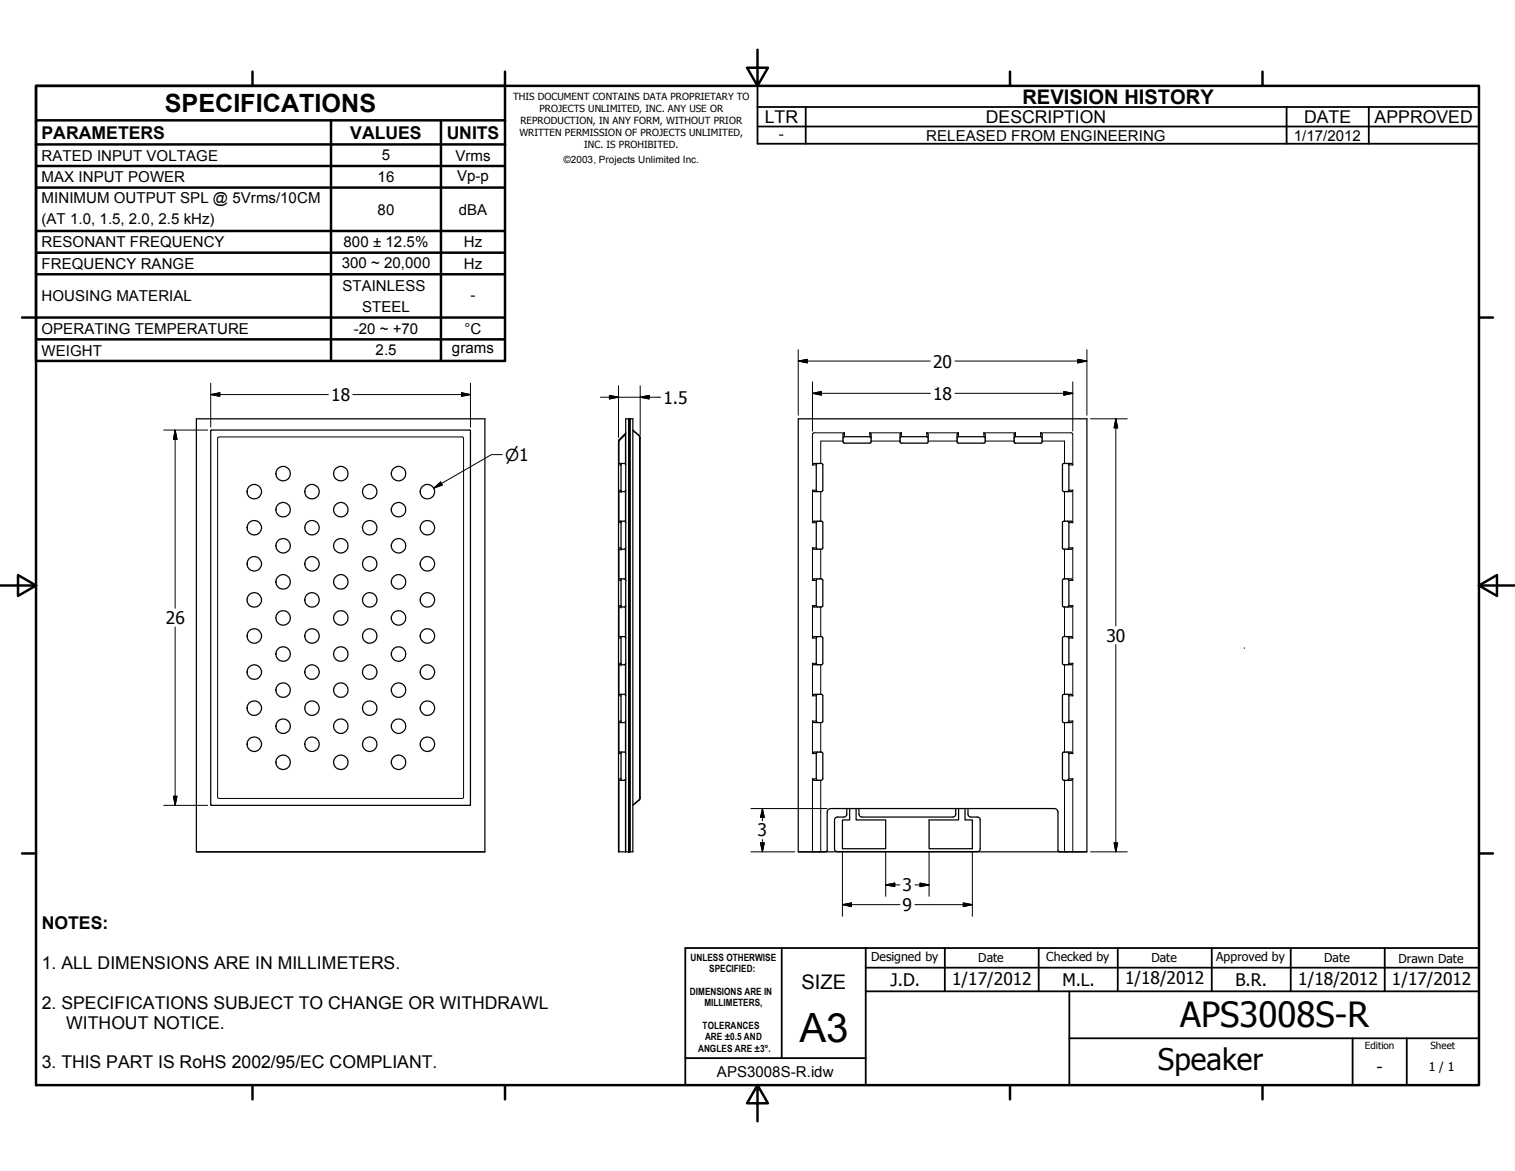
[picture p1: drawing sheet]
<svg xmlns="http://www.w3.org/2000/svg" width="279mm" height="216mm" viewBox="0 0 279 216" stroke-linecap="round" stroke-linejoin="round" font-family="sans-serif">
<g fill="none" stroke="#000" stroke-width=".23">
<path d="M36.2 77.2h53.2v79.9h-53.2zM38.9 79.3l47.8 .1v69.1l-47.8-.1zM115.4 79.8l-1.3 1.4v4.2M115.9 77.2v79.9M116.1 77.2v79.9M116.2 77.2v79.9M116.7 79.3l1.2 1 .2 .3v66.6l-.2 .3-1.2 1M147.2 77.2h53.2v79.9h-5.1l-.1-.1-.1-7.3-.1-.4-.4-.2h-41.4l-.5 .2-.2 .4v7.3l-.1 .1h-5.2zM155.7 79.8l-.2 .3v1.1a.38 .38 0 0 0 .2 .5h4.8l.2-.3M160.4 79.8l.3 .3M166.2 79.8l-.2 .3v1.1a.36 .36 0 0 0 .2 .5h4.7a.39 .39 0 0 0 .3-.6v-1l-.3-.3M176.8 79.8l-.3 .3v1.1a.36 .36 0 0 0 .3 .5h4.6a.39 .39 0 0 0 .3-.6v-1l-.3-.3"/>
<path d="M187.3 79.8l-.3 .3v1.1a.36 .36 0 0 0 .3 .5h4.6a.41 .41 0 0 0 .3-.6v-1l-.3-.3M114.1 85.4v5.2M114.1 85.4h1.1l.2 .3M114.1 96.1h1.1l.2 .3M114.1 96.1v5.2M114.1 90.6v5.5M114.5 85.4v5.2M114.5 96.1v5.2M114.5 85.4h.1M114.5 96.1h.1M114.5 90.6h.1M115.4 90.4l-.2 .2h-1.1"/>
<path d="M149.8 85.7l.3-.3h1.1a.41 .41 0 0 1 .5 .3v4.7a.42 .42 0 0 1-.6 .2h-1l-.3-.2M149.8 96.4l.3-.3h1.1a.41 .41 0 0 1 .5 .3v4.6a.42 .42 0 0 1-.6 .3h-1l-.3-.3M150.8 96.1l-.2 .1-.1 .2v4.6l.3 .3M150.8 85.4l-.3 .3v4.7l.3 .2M155.5 80.8l.2-.3h4.7l.3 .3M160.7 80.1v1.3M166 80.8l.2-.3h4.7l.3 .3M176.5 80.8l.3-.3h4.6l.3 .3M187 80.8l.1-.2 .2-.1h4.6l.2 .1 .1 .2M196.9 85.4l.2 .3v4.7l-.3 .2M196.9 96.1l.2 .1v.2v4.6v.2l-.3 .1M197.8 85.7l-.2-.3h-1.1a.38 .38 0 0 0-.6 .3v4.7a.4 .4 0 0 0 .7 .2h1l.2-.2"/>
<path d="M197.8 96.4l-.2-.3h-1.1a.38 .38 0 0 0-.6 .3v4.6a.4 .4 0 0 0 .7 .3h1l.2-.3M114.1 106.7h1l.3 .3M114.1 117.4h1l.3 .2M114.1 106.7v5.2M114.1 117.4v5.2M114.1 101.3v5.4M114.1 111.9v5.5M114.5 117.4v5.2M114.5 106.7v5.2M114.5 101.3h.1M114.5 111.9h.1M114.5 117.4h.1"/>
<path d="M115.4 101l-.2 .3h-1.1M115.4 111.7l-.2 .2h-1.1M149.8 107l.4-.3h1a.44 .44 0 0 1 .5 .3v4.7a.42 .42 0 0 1-.6 .2h-1l-.3-.2M149.8 117.6l.4-.2h1a.41 .41 0 0 1 .5 .2v4.7a.42 .42 0 0 1-.6 .3h-1l-.3-.3M150.8 117.4l-.3 .2v4.7l.3 .3M150.8 106.7l-.3 .3v4.7l.3 .2M196.9 106.7l.2 .1v.2v4.7l-.3 .2M196.9 117.4l.2 .2v4.7l-.3 .3M197.8 107l-.3-.3h-1a.41 .41 0 0 0-.6 .3v4.7a.4 .4 0 0 0 .7 .2h1l.2-.2M197.8 117.6l-.3-.2h-1a.38 .38 0 0 0-.6 .2v4.7a.4 .4 0 0 0 .7 .3h1l.2-.3M229.5 119.5h.1M114.1 128h1l.3 .3"/>
<path d="M114.1 138.7h1l.3 .2M114.1 128v5.2M114.1 138.7v5.2M114.1 122.6v5.4M114.1 133.2v5.5M114.5 128v5.2M114.5 138.7v5.1M114.5 122.6h.1M114.5 128h.1M114.5 138.7h.1M115.4 122.3l-.2 .3h-1.1M115.4 132.9l-.3 .3h-1"/>
<path d="M149.8 128.3l.4-.3h1a.41 .41 0 0 1 .5 .3v4.6a.44 .44 0 0 1-.6 .3h-.9l-.4-.3M149.8 138.9l.4-.2h1a.41 .41 0 0 1 .5 .2v4.7a.44 .44 0 0 1-.6 .3h-.9l-.4-.3M150.8 138.7l-.3 .2v4.7l.3 .3M150.8 128l-.3 .3v4.6l.3 .3M196.9 128l.2 .3v4.6l-.3 .3M196.9 138.7l.2 .2v4.7l-.3 .3M197.8 128.3l-.3-.3h-1a.38 .38 0 0 0-.6 .3v4.6a.42 .42 0 0 0 .7 .3h.9l.3-.3M197.8 138.9l-.3-.2h-1a.38 .38 0 0 0-.6 .2v4.7a.42 .42 0 0 0 .7 .3h.9l.3-.3M36.2 157.1h53.2M114.1 143.9v13.2h1.3M114.5 143.8v.1M115.4 157.1v-79.9h1.3v79.9h-.6"/>
<path d="M115.4 157.1h.5M115.4 143.6l-.3 .3h-1M115.9 148.5h.1M115.9 150.6h.1M115.9 157h.1M115.9 157.1h.2M147.2 157.1h53.2M156.7 149.1v2.1h-1.3v5.3h7.9v-5.3h-5.4v-2.1M158.4 149.1l.1 1.3 .5 .2h16.7h.3l.3-.4v-1.1M178 149.1v2.1h1.3v5.3h-8v-5.3h5.5v-2.1M178.5 149.1v1l.2 .4 .3 .1h1.4l.4 .4v5.6l-.4 .4h-26.1l-.3-.2-.1-.3v-5.5l.4-.4h1.6l.3-.4v-1.1"/>
<circle cx="46.9" cy="90.7" r="1.32"/>
<circle cx="46.9" cy="97.3" r="1.32"/>
<circle cx="52.2" cy="87.3" r="1.32"/>
<circle cx="52.2" cy="94" r="1.33"/>
<circle cx="57.5" cy="90.7" r="1.32"/>
<circle cx="57.5" cy="97.3" r="1.32"/>
<circle cx="62.8" cy="87.3" r="1.33"/>
<circle cx="62.8" cy="94" r="1.34"/>
<circle cx="68.2" cy="90.7" r="1.32"/>
<circle cx="68.2" cy="97.3" r="1.33"/>
<circle cx="73.5" cy="87.3" r="1.33"/>
<circle cx="73.5" cy="94" r="1.34"/>
<circle cx="78.8" cy="90.7" r="1.32"/>
<circle cx="78.8" cy="97.3" r="1.33"/>
<circle cx="46.9" cy="110.6" r="1.32"/>
<circle cx="46.9" cy="117.3" r="1.32"/>
<circle cx="46.9" cy="103.9" r="1.33"/>
<circle cx="52.2" cy="100.6" r="1.33"/>
<circle cx="52.2" cy="107.3" r="1.33"/>
<circle cx="52.2" cy="113.9" r="1.33"/>
<circle cx="57.5" cy="117.3" r="1.32"/>
<circle cx="57.5" cy="110.6" r="1.32"/>
<circle cx="57.5" cy="103.9" r="1.33"/>
<circle cx="62.8" cy="100.6" r="1.34"/>
<circle cx="62.8" cy="113.9" r="1.34"/>
<circle cx="62.8" cy="107.3" r="1.34"/>
<circle cx="68.2" cy="110.6" r="1.33"/>
<circle cx="68.2" cy="117.3" r="1.33"/>
<circle cx="68.2" cy="103.9" r="1.34"/>
<circle cx="73.5" cy="100.6" r="1.34"/>
<circle cx="73.5" cy="107.3" r="1.34"/>
<circle cx="73.5" cy="113.9" r="1.34"/>
<circle cx="78.8" cy="110.6" r="1.33"/>
<circle cx="78.8" cy="117.3" r="1.33"/>
<circle cx="78.8" cy="103.9" r="1.34"/>
<circle cx="46.9" cy="130.6" r="1.32"/>
<circle cx="46.9" cy="123.9" r="1.32"/>
<circle cx="46.9" cy="137.2" r="1.33"/>
<circle cx="52.2" cy="127.2" r="1.33"/>
<circle cx="52.2" cy="133.9" r="1.33"/>
<circle cx="52.2" cy="120.6" r="1.34"/>
<circle cx="57.5" cy="130.6" r="1.32"/>
<circle cx="57.5" cy="123.9" r="1.32"/>
<circle cx="57.5" cy="137.2" r="1.33"/>
<circle cx="62.8" cy="133.9" r="1.34"/>
<circle cx="62.9" cy="120.6" r="1.34"/>
<circle cx="62.9" cy="127.3" r="1.34"/>
<circle cx="68.2" cy="123.9" r="1.33"/>
<circle cx="68.2" cy="130.6" r="1.33"/>
<circle cx="68.2" cy="137.2" r="1.34"/>
<circle cx="73.5" cy="133.9" r="1.34"/>
<circle cx="73.5" cy="127.2" r="1.34"/>
<circle cx="73.5" cy="120.6" r="1.34"/>
<circle cx="78.8" cy="123.9" r="1.33"/>
<circle cx="78.8" cy="130.6" r="1.33"/>
<circle cx="78.8" cy="137.2" r="1.34"/>
<circle cx="52.2" cy="140.6" r="1.33"/>
<circle cx="62.8" cy="140.6" r="1.34"/>
<circle cx="73.5" cy="140.6" r="1.34"/>
</g>
<g fill="none" stroke="#000" stroke-width=".18">
<path d="M30.2 79.3h8.1M32.3 79.3l.3 1.7h-.6zM32.3 79.3v32.9M38.9 72.7l1.6-.3v.7zM38.9 72.7h21.7M38.9 70.6v8.1M65.1 72.7h21.7M85.1 72.4l1.7 .3-1.7 .4zM86.8 70.6v8.1M110.7 73.2h11.1M112.4 72.9l1.7 .3-1.7 .4zM114.1 71.1v9.6"/>
<path d="M115.3 79.9v.2M116.7 79.4l1.2 1M118.1 71.1v9.1M118.1 73.2l1.6-.3v.7zM147.2 66.6l1.7-.3v.6zM147.2 66.6h24.4M147.2 64.5v12.1M149.8 70.4v9.1M149.8 72.5l1.7-.3v.7zM149.8 72.5h21.8M176.1 72.5h21.7M176.1 66.6h24.3"/>
<path d="M196.2 72.2l1.6 .3-1.6 .4zM197.8 70.4v9.1M198.8 66.3l1.6 .3-1.6 .3zM200.4 64.5v12.1M201.1 77.2h6.8M205.8 77.2v38.2M205.8 77.2l.3 1.7h-.6zM40.2 80.7l.2-.1h44.8l.2 .1 .1 66.2-.1 .3h-45l-.2-.1zM80 90l1.3-1.1 .3 .5zM92.6 83.8h-2l-10.6 6.2M114.1 85.7h.4M114.1 96.4h.4"/>
<path d="M114.1 90.4h.4M114.1 81.3h.1M114.2 81.1v.2M114.2 81.3v4.1M114.2 90.6v5.5M115.3 80.1h.1M115.3 80.1v5.5M115.3 90.5v5.7M115.3 80.1l-1.1 1.2M117.9 80.3v.1M117.9 80.4v.5M117.9 80.9v66"/>
<path d="M117.9 80.9h.2M150.5 90.4h-.7v6h.7M151.4 90.6v5.5M155.5 81.3h-4.1v4.1M155.7 80.5v-.7h-5.6l-.2 .1-.1 5.8h.7M160.7 81.3h5.3M166.2 80.5v-.7h-5.8v.7M171.2 81.3h5.3M176.8 80.5v-.7h-5.9v.7M181.4 80.5v-.7h5.9v.7M181.7 81.3h5.3M191.9 80.5v-.7l5.8 .1 .1 .2v5.6h-.7"/>
<path d="M192.2 81.3h4.1v4.1M196.3 90.6v5.5M197.1 90.4h.7v6h-.7M32.3 115.6v32.9M114.1 107h.4M114.1 117.6h.4M114.1 101h.4M114.1 111.7h.4M114.2 101.3v5.4M114.2 111.9v5.5M115.3 101.1v5.7M115.3 111.8v5.7"/>
<path d="M150.5 101h-.7v6h.7M150.5 111.7h-.7v5.9h.7M151.4 101.3v5.4M151.4 111.9v5.5M196.3 101.3v5.4M196.3 111.9v5.5M197.1 101h.7v6h-.7M197.1 111.7h.7v5.9h-.7M205.8 118.9v38.2M114.1 128.3h.4M114.1 138.9h.4M114.1 122.3h.4"/>
<path d="M114.1 132.9h.4M114.2 122.6v5.4M114.2 133.2v5.5M115.3 122.4v5.7M115.3 133.1v5.7M150.5 122.3h-.7v6h.7M150.5 132.9h-.7v6h.7M151.4 122.6v5.4M151.4 133.2v5.5M196.3 122.6v5.4M196.3 133.2v5.5M197.1 122.3h.7v6h-.7"/>
<path d="M197.1 132.9h.7v6h-.7M30.2 148.5h8.1M32 146.8h.6l-.3 1.7zM114.1 143.6h.4M114.2 143.9v13.2M115.3 143.7v13.4M115.9 150.1h.1M115.9 151.2h.1M115.9 156.5h.1M117.9 147.4v.1M117.9 147.4l-1.2 1M117.9 146.9v.5"/>
<path d="M117.9 146.9h.2M138.5 157.1h8.1M138.5 149.1h14M140.3 155.4h.6l-.3 1.7zM140.6 149.1v2.2M140.6 154.8v2.3M140.6 149.1l.3 1.6h-.6zM150.5 143.6h-.7v13.5M151.4 143.9v13.2M155.4 157.1v11.8M163.3 157.1v8.1M171.3 157.1v8.1"/>
<path d="M179.3 157.1v11.8M196.3 143.9v13.2M197.1 143.6h.7v13.5M201.1 157.1h6.8M205.5 155.4h.6l-.3 1.7zM155.4 166.8l1.6-.3v.7zM155.4 166.8h10.6M163.3 163.2l1.7-.4v.7zM163.3 163.2h2.7M169.7 162.8l1.6 .4-1.6 .3zM171.3 163.2h-2.6M177.7 166.5l1.6 .3-1.6 .4z"/>
<path d="M179.3 166.8h-10.6"/>
</g>
<g fill="none" stroke="#000" stroke-width=".46">
<path d="M6.6 15.8h266.2v184.3h-266.2zM46.6 13.2v2.6M93.1 13.2v53.3h-86.5v-50.7h86.5M139.7 9.2v6.6l-1.9-3.3h3.8l-1.9 3.3M186.3 13.2v2.6M232.8 13.2v2.6M6.6 22.2h86.5M6.6 26.6h86.5M6.6 30.6h86.5M6.6 34.6h86.5M61 22.2v44.3M81.3 22.2v44.3"/>
<path d="M6.6 42.6h86.5M6.6 46.6h86.5M6.6 50.6h86.5M93.1 58.5h-89M272.8 58.5h2.5M6.6 62.6h86.5M0 107.9h6.6M3.3 106l3.3 1.9-3.3 2zM272.8 107.9l3.3-1.9v3.9zM272.8 107.9h6.6M4.1 157.4h2.5M272.8 157.4h2.5"/>
<path d="M46.6 200.1v2.6M93.1 200.1v2.6M139.7 200.1l1.9 3.3h-3.8l1.9-3.3v6.6M186.3 200.1v2.6M232.8 200.1v2.6"/>
</g>
<g fill="none" stroke="#000" stroke-width=".33">
<path d="M139.7 15.8h133.1v10.7h-133.1zM139.7 19.7h133.1M148.6 19.7v6.8M237.3 19.7v6.8M252.4 19.7v6.8M139.7 23.3h133.1M126.4 174.8h146.4v25.3h-146.4zM144.2 174.8v20.3M159.7 178.4h113.1M159.7 174.8v25.3M174.2 174.8v8M191.6 174.8v8"/>
<path d="M206.1 174.8v8M223.5 174.8v8M238 174.8v8M255.4 174.8v8M126.4 195.1h33.3M159.7 182.8h113.1M197.2 182.8v17.3M197.2 191.4h75.6M249.4 191.4v8.7M259.4 191.4v8.7"/>
</g>
<g fill="#000" stroke="#000" stroke-width=".18">
<path d="M38.9 72.7l1.6-.3v.7zM85.1 72.4l1.7 .3-1.7 .4zM112.4 72.9l1.7 .3-1.7 .4zM118.1 73.2l1.6-.3v.7zM147.2 66.6l1.7-.3v.6zM149.8 72.5l1.7-.3v.7zM196.2 72.2l1.6 .3-1.6 .4zM198.8 66.3l1.6 .3-1.6 .3zM205.8 77.2l.3 1.7h-.6zM32.3 79.3l.3 1.7h-.6zM80 90l1.3-1.1 .3 .5zM32 146.8h.6l-.3 1.7z"/>
<path d="M140.3 155.4h.6l-.3 1.7zM140.6 149.1l.3 1.6h-.6zM205.5 155.4h.6l-.3 1.7zM155.4 166.8l1.6-.3v.7zM163.3 163.2l1.7-.4v.7zM169.7 162.8l1.6 .4-1.6 .3zM177.7 166.5l1.6 .3-1.6 .4z"/>
</g>
<text font-size="7.4" x="147.4" y="192.1">A3</text>
<text font-size="6.4" x="217.7" y="189.4">APS3008S-R</text>
<text font-size="5.5" x="213.5" y="197.3">Speaker</text>
<text font-size="4.6" x="30.4" y="20.7">SPECIFICATIONS</text>
<g font-size="3.7">
<text x="188.6" y="19.1">REVISION HISTORY</text>
<text x="147.8" y="182.3">SIZE</text>
</g>
<g font-size="3.3">
<text x="141.1" y="22.7">LTR</text>
<text x="181.8" y="22.7">DESCRIPTION</text>
<text x="240.5" y="22.7">DATE</text>
<text x="253.5" y="22.7">APPROVED</text>
<text x="7.7" y="25.6">PARAMETERS</text>
<text x="64.6" y="25.6">VALUES</text>
<text x="82.4" y="25.6">UNITS</text>
<text x="7.7" y="171.3">NOTES:</text>
<text x="7.7" y="178.7">1. ALL DIMENSIONS ARE IN MILLIMETERS.</text>
<text x="7.7" y="186">2. SPECIFICATIONS SUBJECT TO CHANGE OR WITHDRAWL</text>
<text x="12.2" y="189.7">WITHOUT NOTICE.</text>
<text x="7.7" y="197">3. THIS PART IS RoHS 2002/95/EC COMPLIANT.</text>
</g>
<g font-size="3.2">
<text x="172.1" y="67.8">20</text>
<text x="61.1" y="73.9">18</text>
<text x="122.4" y="74.4">1.5</text>
<text x="172.1" y="73.7">18</text>
<text x="30.6" y="115">26</text>
<text x="204" y="118.3">30</text>
<text x="139.7" y="154.2">3</text>
<text x="166.5" y="164.3">3</text>
<text x="166.5" y="168">9</text>
<text x="164.2" y="181.7">J.D.</text>
<text x="175.6" y="181.5">1/17/2012</text>
<text x="195.9" y="181.8">M.L.</text>
<text x="207.5" y="181.5">1/18/2012</text>
<text x="227.8" y="181.7">B.R.</text>
<text x="239.4" y="181.5">1/18/2012</text>
<text x="256.7" y="181.6">1/17/2012</text>
<text x="253.9" y="197.8">-</text>
</g>
<text font-size="3" x="93.1" y="85">⌀1</text>
<g font-size="2.8">
<text x="7.7" y="29.6">RATED INPUT VOLTAGE</text>
<text x="70.4" y="29.6">5</text>
<text x="84" y="29.6">Vrms</text>
<text x="143.7" y="25.7">-</text>
<text x="170.8" y="25.9">RELEASED FROM ENGINEERING</text>
<text x="238.6" y="25.9">1/17/2012</text>
<text x="7.7" y="33.6">MAX INPUT POWER</text>
<text x="69.6" y="33.6">16</text>
<text x="84.3" y="33.4">Vp-p</text>
<text x="7.7" y="37.3">MINIMUM OUTPUT SPL @ 5Vrms/10CM</text>
<text x="7.7" y="41.3">(AT 1.0, 1.5, 2.0, 2.5 kHz)</text>
<text x="69.6" y="39.6">80</text>
<text x="84.6" y="39.6">dBA</text>
<text x="7.7" y="45.6">RESONANT FREQUENCY</text>
<text x="63.4" y="45.6">800 ± 12.5%</text>
<text x="85.6" y="45.6">Hz</text>
<text x="7.7" y="49.5">FREQUENCY RANGE</text>
<text x="63" y="49.4">300 ~ 20,000</text>
<text x="63.1" y="53.6">STAINLESS</text>
<text x="85.6" y="49.6">Hz</text>
<text x="7.7" y="55.6">HOUSING MATERIAL</text>
<text x="66.8" y="57.6">STEEL</text>
<text x="86.8" y="55.3">-</text>
<text x="7.7" y="61.6">OPERATING TEMPERATURE</text>
<text x="7.7" y="65.6">WEIGHT</text>
<text x="65.2" y="61.6">-20 ~ +70</text>
<text x="69.3" y="65.5">2.5</text>
<text x="83.4" y="65">grams</text>
<text x="85.7" y="61.6">°C</text>
<text x="132.2" y="198.5">APS3008S-R.idw</text>
</g>
<g font-size="2.3">
<text x="160.6" y="177.2">Designed by</text>
<text x="180.4" y="177.4">Date</text>
<text x="193" y="177.3">Checked by</text>
<text x="212.3" y="177.4">Date</text>
<text x="224.3" y="177.2">Approved by</text>
<text x="244.2" y="177.4">Date</text>
<text x="257.9" y="177.5">Drawn Date</text>
<text x="263.5" y="197.5">1 / 1</text>
</g>
<g font-size="1.8">
<text x="94.6" y="18.5">THIS DOCUMENT CONTAINS DATA PROPRIETARY TO</text>
<text x="96" y="22.8">REPRODUCTION, IN ANY FORM, WITHOUT PRIOR</text>
<text x="99.5" y="20.7">PROJECTS UNLIMITED, INC. ANY USE OR</text>
<text x="95.8" y="25">WRITTEN PERMISSION OF PROJECTS UNLIMITED,</text>
<text x="107.7" y="27.2">INC. IS PROHIBITED.</text>
<text x="103.9" y="30.1">©2003, Projects Unlimited Inc.</text>
<text x="127.4" y="177.2">UNLESS OTHERWISE</text>
<text x="130.8" y="179.3">SPECIFIED:</text>
<text x="127.2" y="183.5">DIMENSIONS ARE IN</text>
<text x="129.9" y="185.5">MILLIMETERS,</text>
<text x="129.6" y="189.7">TOLERANCES</text>
<text x="130" y="191.8">ARE ±0.5 AND</text>
<text x="128.8" y="193.9">ANGLES ARE ±3°.</text>
<text x="251.7" y="193.5">Edition</text>
<text x="263.8" y="193.5">Sheet</text>
</g>
</svg>
